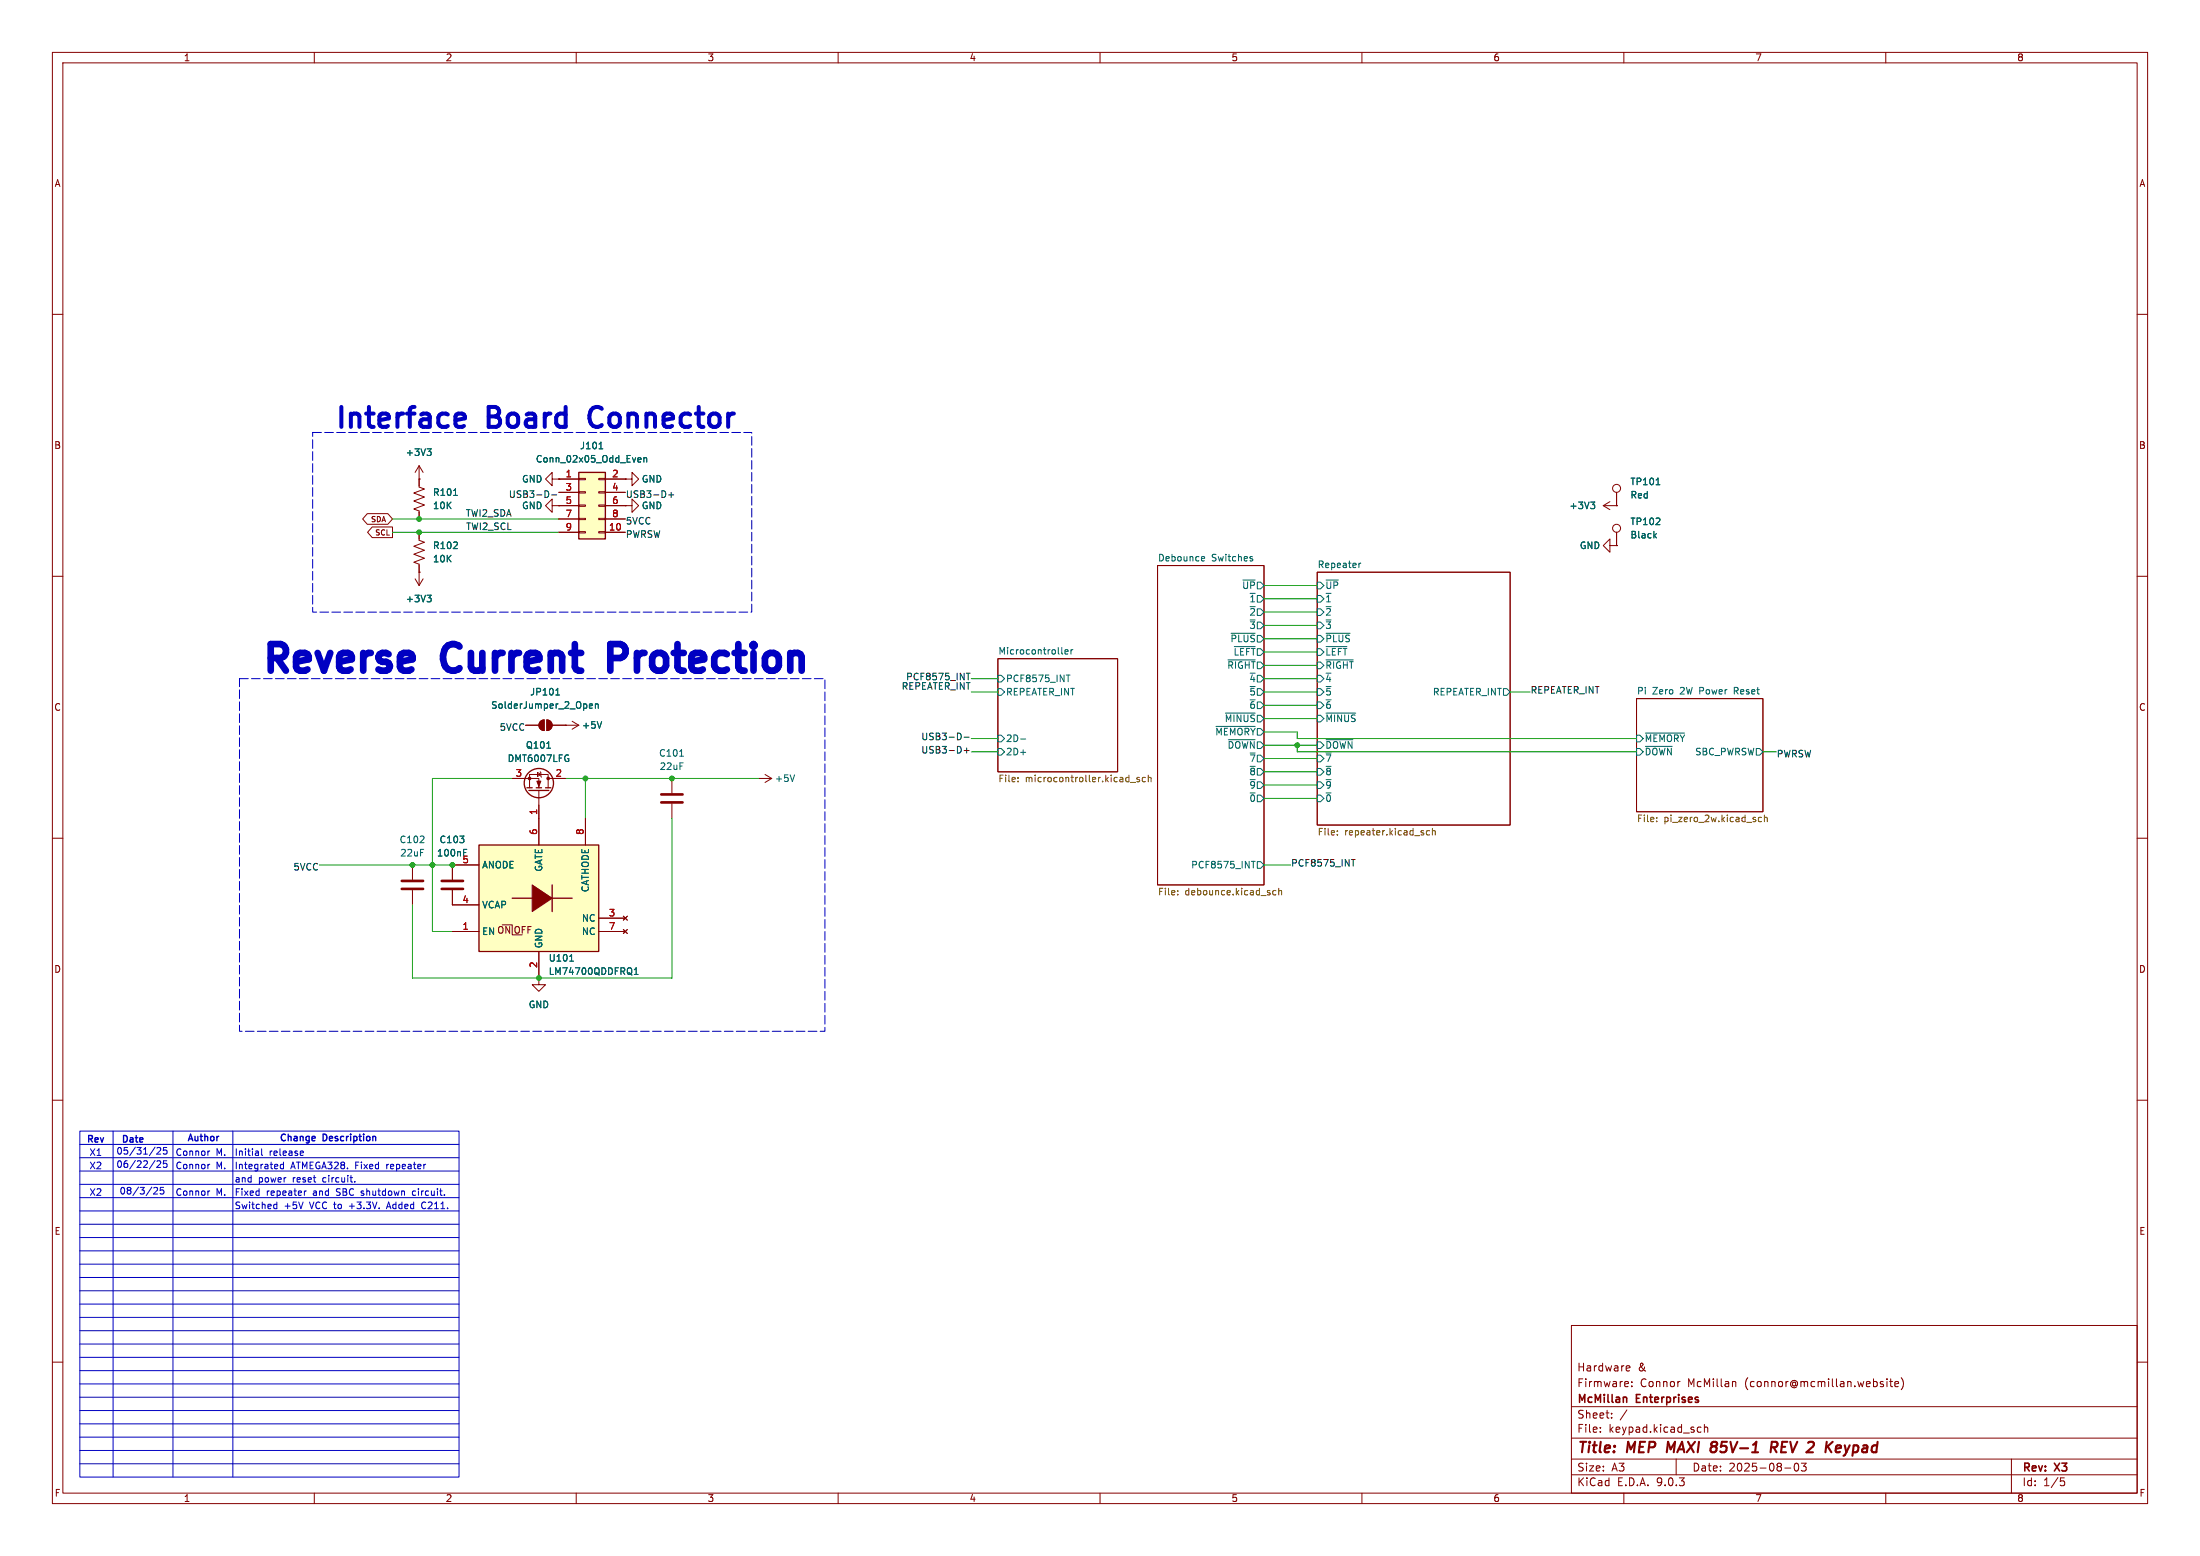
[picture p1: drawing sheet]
<svg xmlns="http://www.w3.org/2000/svg" width="420mm" height="297mm" viewBox="0 0 420 297" stroke-linecap="round" stroke-linejoin="round" font-family="sans-serif">
<g fill="none" stroke="#840000" stroke-width=".19">
<path d="M10 10h400v277h-400zM12 12h396v273h-396zM60 10v2M110 10v2M160 10v2M210 10v2M260 10v2M310 10v2M360 10v2M10 60h2M408 60h2M10 110h2"/>
<path d="M221 108h20.3v60.9h-20.3zM251.5 109.2h36.8v48.3h-36.8zM408 110h2M190.5 125.7h22.9v21.6h-22.9zM312.4 133.4h24.1v21.5h-24.1zM10 160h2M408 160h2M10 210h2M408 210h2M300 253h108v32h-108zM10 260h2M300 278.5h108"/>
<path d="M300 274.5h108M300 268.5h108M305.5 273.2v.2M305.5 272.5v.1M307.7 270.5v.2M307.7 269.8v.1M310.6 269.1l-1.3 1.9M310.7 260.7l.4 .1 .1 .2-.8 .2M310.8 263.8l.1 .2-.7 .2M311.1 261.6l-.4 .1M311.5 264.5v.2M311.5 263.8v.1"/>
<path d="M320 278.5v3M320.6 263.7h.1M324.2 273.3h.5M324.2 272.5h.5M325.4 272.5l.2-.1 .3 .1 .1 .9M325.4 271.9v1.5M330.9 263.7h.3l.2 .2v.8M342.7 279.4l.2-.1a.8 .8 0 0 1 .5 .7 .8 .8 0 0 1-.5 .8l-.2-.2-.2-.4zM343.9 279.3h.9l-.5 .6 .4 .1v.6l-.2 .2-.6-.2M360.2 263.2v.1M360.2 263.7v1M360.7 263.7h.6"/>
<path d="M360.9 263.2v1.3l.4 .2M361.7 264.2l.7-.2v-.2l-.5-.1-.2 .2 .1 .7h.6M362.9 263a1.72 1.72 0 0 1 0 2.3M384 278.5v6.5M408 260h2M60 285v2M110 285v2M160 285v2M210 285v2M260 285v2M300 281.5h108M310 285v2"/>
<path d="M340.7 280.2h1.2M360 285v2M393.4 282.1h.7M393.5 282.7h.4l.3 .2-.2 .6-.5 .1"/>
</g>
<path d="M318.4 275.2l-.2 2M327 276.1h.4M327.1 275.2h.4M327.4 276.1l.2 .1M327.5 277l-.3 .2M327.6 276l-.2 .1M338.1 276.3h.8a.55 .55 0 0 0 .4-.5 .55 .55 0 0 0-.3-.6h-.7l-.3 2M338.6 276.3l.5 .9M350.8 275.9l.6 .1v.3l-.9 .2M351.3 277.1l-.6 .1" fill="none" stroke="#840000" stroke-width=".4"/>
<path d="M310.3 266.7l.2 .2v.8" fill="none" stroke="#840000" stroke-width=".3"/>
<g fill="#fff">
<path d="M368 260.7h.8l1.3 3.4 3.5-4.5 1.4-.9v.3l-4.8 6.2h-.5l-1.1-2.8-.7 3.4h-.9z"/>
<path d="M374.4 262a2.63 2.63 0 0 1 3.8 0l-.6 .5-.5-.4a1.77 1.77 0 0 0-2.2 .5 1.77 1.77 0 0 0 .1 2.3l.9 .2a1.71 1.71 0 0 0 1.3-.5l.5 .5a2.28 2.28 0 0 1-2.4 .7 2.28 2.28 0 0 1-1.6-1.9 2.68 2.68 0 0 1 .7-1.9z"/>
<path d="M377.7 266.7h1.2l-.1 .2h-.4l-.3 1.2h-.2l.3-1.2h-.5z"/>
<path d="M386.9 266.7l.6 .1 .3 .1v.5l-.3 .3 .2 .4h-.2l-.2-.4h-.4l-.1 .4h-.2l.1-.6h.7l.3-.2-.1-.3-.6-.1-.1 .6h-.2z"/>
<path d="M379.1 261.3h.7l1.2 3 2.3-3h.8l-.9 4.5h-.8l.6-3-2 2.5h-.3l-1.1-2.5-.6 3h-.8z"/>
<path d="M373.2 266.7h1l-.1 .2h-.8v.4h.7l-.1 .2h-.7l-.1 .5h.9l-.1 .1h-1z"/>
<path d="M373.3 261.8l-.8 4h-.9l.5-2.5z"/>
<path d="M380 266.7h1l-.1 .2h-.8v.4h.7l-.1 .2h-.7l-.1 .5h.9l-.1 .1h-1z"/>
<path d="M385.3 261.3h.8l-.9 4.5h-.8z"/>
<path d="M387.3 261.3h.9l-.8 3.8h2.3l-.1 .7h-3.2z"/>
<path d="M372.7 260.7l-2.6 3.4z"/>
<path d="M373.4 254.9l1.8 1.4 .4-2.3 .3 2.3 1.9-1.4-1.3 1.9 2.2 .3-2.2 .4 1.3 1.8-1.9-1.3-.3 2.3-.4-2.3-1.8 1.3 1.3-1.8-2.2-.4 2.2-.3z"/>
<path d="M384.6 266.7l.8 .1 .2 .5-.3 .4h-.7l-.1 .4h-.2l.1-.6h.7l.3-.2-.1-.3-.6-.1-.1 .6h-.2z"/>
<path d="M392.8 266.7h1v.2h-.8l-.1 .4h.7v.2h-.7l-.1 .5h.8v.1h-1z"/>
<path d="M382.2 266.7l.7 .1 .3 .1v.5l-.4 .3 .3 .4h-.2l-.3-.4h-.4l-.1 .4h-.2l.2-.6h.7l.2-.2-.1-.3-.5-.1-.1 .6h-.2z"/>
<path d="M389.2 266.7h.2l-.3 1.4h-.2z"/>
<path d="M399.8 261.3h.7l1.9 3.1 .6-3.1h.8l-.9 4.5h-.7l-1.8-3.2-.6 3.2h-.9z"/>
<path d="M391.2 261.3h.8l-.8 3.8h2.4l-.2 .7h-3.1z"/>
<path d="M390.7 266.9l.4-.2 .5 .1-.1 .2-.5-.1-.3 .2 .1 .2 .6 .3v.3l-.2 .2h-.5l-.4-.1 .1-.2 .5 .2 .3-.2v-.2l-.6-.3z"/>
<path d="M396.4 261.3h.9l1.1 4.5h-.9l-.2-1.1h-2.3l-.6 1.1h-.9l1.1-1.7h2.5l-.4-2-1.2 2h-.9z"/>
<path d="M395 266.9l.4-.2 .5 .1-.1 .2-.4-.1-.3 .2 .1 .2 .6 .3v.3l-.2 .2h-.5l-.4-.1 .1-.2 .5 .2 .3-.2-.1-.2-.6-.3z"/>
<path d="M375.4 266.7h.2l.6 1.1 .2-1.1h.2l-.3 1.4h-.1l-.7-1-.2 1h-.2z"/>
</g>
<g fill="none" stroke="#840000" stroke-width=".19">
<path d="M80 91.4v1.6l1 .3-2 .8 2 .8-2 .7 2 .8-2 .8 1 .3v1.6M105.4 96.5v-1.2l-1.3 1.2 1.3 1.3v-1.3h1.3M105.4 91.4v-1.2l-1.3 1.2 1.3 1.3v-1.3h1.3M106.7 96.5h.1M106.7 91.4h.1M119.4 96.5h1.2v-1.2l1.3 1.2-1.3 1.3v-1.3M119.4 96.5h.1M119.4 91.4h1.2v-1.2l1.3 1.2-1.3 1.3v-1.3M119.4 91.4h.1M221 108h20.3v60.9h-20.3zM251.5 109.2h36.8v48.3h-36.8zM307.3 104.1v-1.2l-1.2 1.2 1.2 1.3v-1.3h1.3"/>
<path d="M308.6 104.1h.1M308.6 101.6v2.5M107.9 138.4h.1M107.9 138.4h2.6M109.2 137.7l1.3 .7M110.5 138.4l-1.3 .8M190.5 125.7h22.9v21.6h-22.9zM312.4 133.4h24.1v21.5h-24.1zM97.8 148.6h5.1v1.8M101.1 150.4v-2.6h3.5v2.6M102.6 147.4l.7 .4-.7 .4zM102.9 150.9v5.3"/>
<path d="M103.1 147.3l.3 1M104.6 148.6h3.3"/>
<circle cx="308.6" cy="100.8" r=".76"/>
</g>
<g fill="none" stroke="#006464" stroke-width=".19">
<path d="M86.6 94.6h.7M229.5 106.2l.4 .1 .1 .2-.6 .2M229.9 107l-.4 .1M237.3 110.7h2.3M238.8 106.7h.3l.1 .2-.5 .2M238.8 106.2l.3 .1M251.5 113.7h.6l.6 .6-.6 .6h-.6zM251.5 116.2h.6l.6 .6-.6 .7h-.6zM251.5 118.7h.6l.6 .7-.6 .6h-.6zM251.5 111.1h.6l.6 .7-.6 .6h-.6zM253.1 110.7h2.4M259.4 107.5v.8"/>
<path d="M259.8 107.5l-.4 .2M315.9 102.2l.3 .5M316.2 101.8l-.5 .5M114.9 137.7l-.5 1.3M190.5 131.4h.6l.7 .7-.7 .6h-.6zM190.5 128.9h.6l.7 .6-.7 .7h-.6zM202.7 124.7l.2 .2M203.3 124.4l.6-.1-.1-.2-.3-.1-.2 .2 .1 .6h.4M203.6 128.8h.7M203.9 128.8v1.3M204.4 124v.9M204.8 124l-.4 .3"/>
<path d="M232.1 138.7h7.5M233.9 136.1h5.7M234.4 126h5.2M235 120.9h4.6M235.6 123.4h4M251.5 126.4h.6l.6 .6-.6 .6h-.6zM251.5 121.3h.6l.6 .6-.6 .7h-.6zM251.5 123.8h.6l.6 .7-.6 .6h-.6zM251.5 136.5h.6l.6 .7-.6 .6h-.6zM251.5 131.4h.6l.6 .7-.6 .6h-.6zM251.5 128.9h.6l.6 .6-.6 .7h-.6zM251.5 134h.6l.6 .6-.6 .7h-.6z"/>
<path d="M253.1 120.9h4.6M253.1 123.4h4M253.1 126h5.2M253.1 136.1h5.7M287 131.4h.7l.6 .7-.6 .6h-.7zM314.1 139.9h7.5M104.4 142.8h.7M108.3 144.8h.3v.4l-.3 .2M108.4 144.1h.1M190.5 140.3h.6l.7 .7-.7 .6h-.6zM190.5 142.9h.6l.7 .6-.7 .6h-.6zM194.8 141.1h1"/>
<path d="M194.8 143.6h1M234.5 141.2h5.1M251.5 144.1h.6l.6 .7-.6 .6h-.6zM251.5 146.7h.6l.6 .6-.6 .7h-.6zM251.5 141.6h.6l.6 .6-.6 .7h-.6zM251.5 151.8h.6l.6 .6-.6 .6h-.6zM251.5 149.2h.6l.6 .7-.6 .6h-.6zM253.1 141.2h5.2M312.4 140.3h.7l.6 .7-.6 .6h-.7zM312.4 142.9h.7l.6 .6-.6 .6h-.7zM314.1 142.5h5.1M335.3 142.9h.6l.6 .6-.6 .6h-.6z"/>
<path d="M238.9 164.4h.7M239.3 164.4v1.3M240 164.5h.7l.6 .6-.6 .6h-.7z"/>
</g>
<g fill="none" stroke="#725600" stroke-width=".19">
<path d="M194.3 149.1v.1M194.3 148.4v.2M215.8 149.3h1M217.5 148.4h-.3l-.2 .2 .1 .1 .4 .2v.3h-.5M218.7 148.4h-.4l-.2 .2 .1 .6h.5M219.2 148.5l.2-.1h.3v.8M219.2 148v1.2M255.3 159.3v.1M255.3 158.6v.1M272.9 158.6l-.4-.1-.2 .3 .1 .5h.5M273.5 158.7l.1-.2 .3 .1 .1 .8M273.5 158.1v1.3"/>
<path d="M316.3 156.7v.1M316.3 156.1v.1M336.3 156.1l-.4-.1-.2 .2 .1 .6h.5M336.8 156.1l.2-.1 .3 .1 .1 .7M336.8 155.6v1.2M224.8 170.7v.1M224.8 170v.2M243.6 170h-.4l-.2 .2 .1 .6h.5M244.1 170.1l.2-.1h.3l.1 .8M244.1 169.5v1.3"/>
</g>
<g fill="none" stroke="#840000" stroke-width=".25">
<path d="M100.6 150.4h1M101 150.9h3.8M102.4 150.4h1M104.1 150.4h1.1"/>
<circle cx="102.9" cy="149.5" r="2.79"/>
</g>
<g fill="#840000" stroke="#840000" stroke-width=".19">
<path d="M102.5 149.1h.8l-.4 1z"/>
<circle cx="104.6" cy="148.6" r=".25"/>
<circle cx="101.1" cy="148.6" r=".25"/>
</g>
<path d="M110.5 90.2h5.1v12.7h-5.1z" fill="#ffffc2"/>
<path d="M110.5 90.2h5.1v12.7h-5.1z" fill="none" stroke="#840000" stroke-width=".25"/>
<g fill="none" stroke="#840000" stroke-width=".19">
<path d="M80 91.4h.1M80 88.9l-.8 1.3M80 88.9l.8 1.3M80 88.9v2.5M106.7 91.4h3.8M106.7 94h3.8M106.7 96.5h3.8M106.7 99.1h3.8M110.5 91.3h1.3v.3h-1.3zM110.5 93.9h1.3v.2h-1.3zM110.5 96.4h1.3v.2h-1.3zM110.5 98.9h1.3v.3h-1.3z"/>
<path d="M114.3 91.3h1.3v.3h-1.3zM114.3 93.9h1.3v.2h-1.3zM114.3 96.4h1.3v.2h-1.3zM114.3 98.9h1.3v.3h-1.3zM115.6 91.4h3.8M115.6 94h3.8M115.6 96.5h3.8M115.6 99.1h3.8M306.1 96.5h2.5M306.1 96.5l1.2 .8M307.3 95.8l-1.2 .7M308.6 96.5h.1"/>
<path d="M308.6 94v2.5M79.2 110.5l.8 1.3M80 109.2h.1M80 101.6v1.5l1 .4-2 .8 2 .7-2 .8 2 .8-2 .7 1 .4v4.1M80.8 110.5l-.8 1.3M106.7 101.6h3.8M110.5 101.5h1.3v.2h-1.3zM114.3 101.5h1.3v.2h-1.3zM115.6 101.6h3.8M102.9 186.7v1.3h1.2l-1.2 1.2-1.3-1.2h1.3M102.9 186.7h.1"/>
<circle cx="308.6" cy="93.2" r=".76"/>
</g>
<path d="M81.5 85.7h.8l-.4 .5M82.1 86.2l.2 .2v.3l-.2 .2M114.4 85.7h.7M122 87.4h.3l.1 .3-.6 .1M122.3 88.1l-.3 .1M122.9 87.5l.2-.1h.3l.1 .8M122.9 87.4v.8M303.7 95.8h.7l-.4 .5M304.2 96.3l.2 .3v.3l-.2 .2M316.2 92.5h.7M81.5 113.6h.8l-.4 .5M82.1 114.1l.2 .2v.3l-.2 .3" fill="none" stroke="#006464" stroke-width=".19"/>
<path d="M91.4 161.3h22.9v20.3h-22.9z" fill="#ffffc2"/>
<g fill="none" stroke="#840000" stroke-width=".19">
<path d="M70.1 98h3.9l.9 1.1-.9 1h-3.9l-.9-1zM80 91.4h.1M80 91.4v1.3M80 97.8v1.3M106.7 96.5h.1M106.7 91.4h.1M106.7 91.4h3.8M106.7 94h3.8M106.7 96.5h3.8M106.7 99.1h3.8M115.6 91.4h3.8M115.6 94h3.8"/>
<path d="M115.6 96.5h3.8M115.6 99.1h3.8M119.4 96.5h.1M119.4 91.4h.1M308.6 96.5h.1M308.6 94v2.5M71.1 100.6h3.8v2h-3.8l-.9-1zM80 109.2h.1M80 101.6v1.3M80 108v1.2M106.7 101.6h3.8M115.6 101.6h3.8"/>
<path d="M308.6 104.1h.1M308.6 101.6v2.5M100.3 138.4h2.6M103.2 137.7l.7-.3v2a1.02 1.02 0 0 1-.9-.6 1.02 1.02 0 0 1 .2-1.1zM104.4 137.4a1.02 1.02 0 0 1 1 1 1.02 1.02 0 0 1-1 1zM105.4 138.4h2.5M107.9 138.4h.1M97.8 148.6h2.5M102.9 153.7v7.6M105.4 148.6h2.5M111.8 156.2v5.1M128.3 148.6v2.8"/>
<path d="M128.3 153.4v2.8M144.8 148.6h.1M144.8 148.6h2.5M146 147.8l1.3 .8M147.3 148.6l-1.3 .8M78.7 165.1v2.8M78.7 169.9v2.8M86.4 169.9v2.8h5M86.4 177.8h5M91.4 165.1h-5v2.8M95.9 176.5h1.9v1.9h1.9M114.3 177.8h5.1"/>
<path d="M114.3 175.3h5.1M119 174.9l.8 .7M119 177.4l.8 .8M119.8 174.9l-.8 .7M119.8 177.4l-.8 .8M102.9 186.7h.1M102.9 181.6v5.1"/>
</g>
<path d="M91.4 161.3h22.9v20.3h-22.9zM97.8 171.5h11.4M105.4 168.9v5.1" fill="none" stroke="#840000" stroke-width=".25"/>
<g fill="#840000" stroke="#840000" stroke-width=".19">
<path d="M101.6 168.9l3.8 2.6-3.8 2.5z"/>
<path d="M103.2 137.7l.7-.3v2a1.02 1.02 0 0 1-.9-.6 1.02 1.02 0 0 1 .2-1.1z"/>
<path d="M104.4 137.4a1.02 1.02 0 0 1 1 1 1.02 1.02 0 0 1-1 1z"/>
</g>
<g fill="none" stroke="#006464" stroke-width=".19">
<path d="M81.5 85.7h.8l-.4 .5M82.1 86.2l.2 .2v.3l-.2 .2M86.6 94.6h.7M114.4 85.7h.7M122 87.4h.3l.1 .3-.6 .1M122.3 88.1l-.3 .1M122.9 87.5l.2-.1h.3l.1 .8M122.9 87.4v.8M303.7 95.8h.7l-.4 .5M304.2 96.3l.2 .3v.3l-.2 .2M316.2 92.5h.7M81.5 113.6h.8l-.4 .5"/>
<path d="M82.1 114.1l.2 .2v.3l-.2 .3M315.9 102.2l.3 .5M316.2 101.8l-.5 .5M112.5 134.8l.6-.1v-.3h-.4l-.2 .1 .1 .6h.5M113.7 134.5l.1-.1h.3l.1 .8M113.7 134.4v.8M114.9 137.7l-.5 1.3M104.4 142.8h.7M108.3 144.8h.3v.4l-.3 .2M108.4 144.1h.1M129.8 144.3h.7M151.7 147.9l-.4 1.3"/>
<path d="M88.5 162.7h.4M88.5 162.1h.6M108.8 183.5h.7M121.1 186h.7M121.1 185.1l.4-.4v1.3"/>
</g>
<path d="M126.2 151.6h4.1M126.2 153.2h4.1M76.7 168.1h4.1M76.7 169.7h4.1M84.3 168.1h4.1M84.3 169.7h4.1" fill="none" stroke="#840000" stroke-width=".51"/>
<path d="M104.6 93.9l.2 .3-.2 .6M105.3 94.5h1M127.6 94.5h1M128.1 94v1M184.5 128.5h.7M184.8 128.5v1.3M183.4 140.1l.1 .4-.1 .5M184 140.7h1M184 143.3h1M184.5 142.8v.9M258 164.1h.7M258.3 164.1v1.2" fill="none" stroke="#0f0f0f" stroke-width=".19"/>
<g fill="none" stroke="#0000c2" stroke-width=".19">
<path d="M15.2 215.9h72.4v66h-72.4zM15.2 218.4h72.4M21.6 215.9v66M29.6 219l-1.1 1.6M30 219.1l.4-.1 .3 .4-.8 .9h.8M31.8 219h-.6v.6l.2-.1 .4 .1 .1 .1-.1 .5-.1 .1-.5-.1M33 215.9v66M40 219.7l-.2 .1M44.4 215.9v66M49.3 219.8v.7M49.9 219.3v1.1l.2 .1M57.5 219.7l.4 .1v.2l-.6 .1"/>
<path d="M15.2 226.1h72.4M15.2 236.2h72.4M15.2 238.8h72.4M15.2 228.6h72.4M15.2 231.1h72.4M15.2 233.7h72.4M15.2 223.5h72.4M15.2 221h72.4M29.4 226.8l.4-.2 .3 .4-.8 .9h.8M29.6 221.5l-1.1 1.6M30 221.7l.4-.1 .3 .3-.8 .9h.8M31.2 226.6h-.6v.6l.1-.1 .5 .1 .1 .2-.1 .4-.2 .1-.4-.1"/>
<path d="M31.8 221.6h-.6v.6l.2-.2 .4 .1 .1 .2-.1 .4-.1 .1-.5-.1M40 222.2l-.2 .1M40 227.3l-.2 .1M49.3 220.5h-.1M49.3 220l-.1 .1M52.4 230.6h.4M52.4 229.9h.4M52.8 229.4v1.3M54.1 222.3l-.3-.1-.3 .3 .1 .5h.5M54.1 221.8v1.3M57.9 220.5h-.4M58.1 227.3v.9"/>
<path d="M58.5 227.3l-.4 .3M67.7 225.5v.1M73.9 230.3h.6M74.2 229.4l-.4 1.3M79 227.3l-.3 .3v.3l.3 .3M80.9 229.4a.68 .68 0 0 0-.4 .7 .68 .68 0 0 0 .4 .6M81.2 222.2h.1M15.2 248.9h72.4M15.2 243.8h72.4M15.2 256.5h72.4M15.2 246.4h72.4M15.2 254h72.4"/>
<path d="M15.2 251.5h72.4M15.2 259.1h72.4M15.2 241.3h72.4M15.2 261.6h72.4M15.2 269.2h72.4M15.2 264.2h72.4M15.2 279.4h72.4M15.2 276.9h72.4M15.2 274.3h72.4M15.2 271.8h72.4M15.2 266.7h72.4"/>
</g>
<g fill="none" stroke="#009600" stroke-width=".19">
<path d="M74.9 99.1h31.8M74.9 101.6h31.8M241.3 119.4h10.2M241.3 114.3h10.2M241.3 111.8h10.2M241.3 116.8h10.2M185.4 132.1h5.1M185.4 129.5h5.1M241.3 134.6h10.2M241.3 139.7h6.3v1.3h64.8M241.3 137.2h10.2M241.3 132.1h10.2"/>
<path d="M241.3 127h10.2M241.3 124.5h10.2M241.3 121.9h10.2M241.3 129.5h10.2M288.3 132.1h3.8M97.8 148.6h-15.3v29.2h3.9M107.9 148.6h36.9M111.8 148.6v7.6M128.3 156.2v30.5h-49.6v-14M185.4 143.5h5.1M185.4 141h5.1M241.3 144.8h10.2"/>
<path d="M241.3 142.2h10.2M241.3 147.3h10.2M241.3 149.9h10.2M241.3 152.4h10.2M247.6 142.2v1.3h64.8M336.5 143.5h2.6M61 165.1h25.4M241.3 165.1h5.1"/>
</g>
<path d="M87.1 79.1l.4-.2h.7l.4 .2 .2 .8-1.9 .3M87.1 81.3l.4 .2h.7l.4-.2" fill="none" stroke="#0000c2" stroke-width=".76"/>
<path d="M116.5 125.6h1.9M118.4 122.9h-1.9v5.1" fill="none" stroke="#0000c2" stroke-width="1.3"/>
<path d="M59.7 82.6h83.8v34.2h-83.8zM45.7 129.5h111.8v67.4h-111.8z" fill="none" stroke="#0000c2" stroke-width=".19" stroke-dasharray="1.7 .6"/>
<g fill="#009600" stroke="#009600" stroke-width=".19">
<circle cx="111.8" cy="148.6" r=".46"/>
<circle cx="80" cy="101.6" r=".46"/>
<circle cx="80" cy="99.1" r=".46"/>
<circle cx="247.6" cy="142.2" r=".46"/>
<circle cx="86.4" cy="165.1" r=".46"/>
<circle cx="128.3" cy="148.6" r=".46"/>
<circle cx="82.5" cy="165.1" r=".46"/>
<circle cx="78.7" cy="165.1" r=".46"/>
<circle cx="102.9" cy="186.7" r=".46"/>
</g>
<g font-size="7.1" fill="#0000c2">
<text x="49.1" y="130.2">Reverse</text>
<text x="119.5" y="130.2">Protection</text>
</g>
<text font-size="7.1" fill="#006464" x="85" y="130.2">Current</text>
<g font-size="5.3" fill="#0000c2">
<text x="63.5" y="82.8">Interface</text>
<text x="93.1" y="82.8">Board</text>
<text x="114.1" y="82.8">Connector</text>
</g>
<g font-size="2.8" fill="#840000">
<text x="301" y="277.9">Title:</text>
<text x="310.6" y="277.9">MEP</text>
<text x="319.1" y="277.9">MAXI</text>
<text x="328.2" y="277.9">85V-1</text>
<text x="340.5" y="277.9">REV 2</text>
<text x="352.6" y="277.9">Keypad</text>
</g>
<g font-size="2.1" fill="#840000">
<text x="301" y="262">Hardware</text>
<text x="312.6" y="262">&amp;</text>
<text x="301" y="268.2">McMillan</text>
<text x="301" y="265">Firmware:</text>
<text x="312.4" y="268.2">Enterprises</text>
<text x="313.1" y="265">Connor</text>
<text x="322.2" y="265">McMillan</text>
<text x="333.2" y="265">(connor@mcmillan.website)</text>
<text x="301" y="273.7">File:</text>
<text x="301" y="271">Sheet:</text>
<text x="307.1" y="273.7">keypad.kicad_sch</text>
<text x="301" y="281.1">Size:</text>
<text x="307.6" y="281.1">A3</text>
<text x="323" y="281.1">Date:</text>
<text x="330" y="281.1">2025-08-03</text>
<text x="386" y="281.3">Rev:</text>
<text x="392.4" y="281.3">X3</text>
<text x="301" y="283.9">KiCad</text>
<text x="308.7" y="283.9">E.D.A.</text>
<text x="316.3" y="283.9">9.0.3</text>
<text x="386" y="283.9">Id:</text>
<text x="390.1" y="283.9">1/5</text>
</g>
<g font-size="1.8" fill="#840000">
<text x="35" y="11.9">1</text>
<text x="85" y="11.9">2</text>
<text x="135" y="11.9">3</text>
<text x="185" y="11.9">4</text>
<text x="235" y="11.9">5</text>
<text x="285" y="11.9">6</text>
<text x="335" y="11.9">7</text>
<text x="385" y="11.9">8</text>
<text x="10.3" y="35.9">A</text>
<text x="408.3" y="35.9">A</text>
<text x="10.3" y="85.9">B</text>
<text x="408.2" y="85.9">B</text>
<text x="10.3" y="135.9">C</text>
<text x="408.2" y="135.9">C</text>
<text x="91.9" y="178.7">EN ON OFF</text>
<text x="10.3" y="185.9">D</text>
<text x="408.2" y="185.9">D</text>
<text x="10.3" y="235.9">E</text>
<text x="408.3" y="235.9">E</text>
<text x="10.3" y="285.9">F</text>
<text x="35" y="286.9">1</text>
<text x="85" y="286.9">2</text>
<text x="135" y="286.9">3</text>
<text x="185" y="286.9">4</text>
<text x="235" y="286.9">5</text>
<text x="285" y="286.9">6</text>
<text x="335" y="286.9">7</text>
<text x="385" y="286.9">8</text>
<text x="408.3" y="285.9">F</text>
</g>
<g font-size="1.8" fill="#006464">
<text x="77.4" y="87.2">+3V3</text>
<text x="102.2" y="88.5">Conn_02x05_Odd_Even</text>
<text x="110.6" y="86">J101</text>
<text x="82.6" y="94.8">R101</text>
<text x="99.6" y="92.3">GND</text>
<text x="122.4" y="92.3">GND</text>
<text x="311.2" y="92.8">TP101</text>
<text x="311.2" y="95.4">Red</text>
<text x="82.6" y="97.4">10K</text>
<text x="99.6" y="97.4">GND</text>
<text x="122.4" y="97.4">GND</text>
<text x="299.5" y="97.4">+3V3</text>
<text x="311.2" y="100.4">TP102</text>
<text x="82.6" y="105">R102</text>
<text x="82.6" y="107.5">10K</text>
<text x="221" y="107.2">Debounce</text>
<text x="231.3" y="107.2">Switches</text>
<text x="301.5" y="105">GND</text>
<text x="311.2" y="103">Black</text>
<text x="237" y="112.6">~{UP}</text>
<text x="251.5" y="108.5">Repeater</text>
<text x="252.9" y="112.6">~{UP}</text>
<text x="77.4" y="115.2">+3V3</text>
<text x="238.4" y="115.2">~{1}</text>
<text x="238.4" y="117.7">~{2}</text>
<text x="252.9" y="115.2">~{1}</text>
<text x="252.9" y="117.7">~{2}</text>
<text x="190.5" y="125">Microcontroller</text>
<text x="234.8" y="122.8">~{PLUS}</text>
<text x="235.4" y="125.3">~{LEFT}</text>
<text x="238.4" y="120.2">~{3}</text>
<text x="252.9" y="122.8">~{PLUS}</text>
<text x="252.9" y="125.3">~{LEFT}</text>
<text x="252.9" y="120.2">~{3}</text>
<text x="192" y="130.4">PCF8575_INT</text>
<text x="234.2" y="127.9">~{RIGHT}</text>
<text x="238.4" y="130.4">~{4}</text>
<text x="252.9" y="127.9">~{RIGHT}</text>
<text x="252.9" y="130.4">~{4}</text>
<text x="93.7" y="135.5">SolderJumper_2_Open</text>
<text x="101.1" y="132.9">JP101</text>
<text x="192" y="132.9">REPEATER_INT</text>
<text x="238.4" y="135.5">~{6}</text>
<text x="238.4" y="132.9">~{5}</text>
<text x="252.9" y="132.9">~{5}</text>
<text x="252.9" y="135.5">~{6}</text>
<text x="273.4" y="132.9">REPEATER_INT</text>
<text x="312.4" y="132.6">Pi</text>
<text x="315.5" y="132.6">Zero</text>
<text x="320.9" y="132.6">2W Power</text>
<text x="331.5" y="132.6">Reset</text>
<text x="100.3" y="143.1">Q101</text>
<text x="111" y="139.3">+5V</text>
<text x="192" y="141.8">2D-</text>
<text x="231.9" y="140.6">~{MEMORY}</text>
<text x="233.7" y="138">~{MINUS}</text>
<text x="234.3" y="143.1">~{DOWN}</text>
<text x="252.9" y="138">~{MINUS}</text>
<text x="252.9" y="143.1">~{DOWN}</text>
<text x="313.9" y="141.8">~{MEMORY}</text>
<text x="96.8" y="145.6">DMT6007LFG</text>
<text x="125.7" y="144.6">C101</text>
<text x="125.8" y="147.2">22uF</text>
<text x="147.8" y="149.5">+5V</text>
<text x="192" y="144.4">2D+</text>
<text x="238.4" y="148.2">~{8}</text>
<text x="238.4" y="145.6">~{7}</text>
<text x="252.9" y="145.6">~{7}</text>
<text x="252.9" y="148.2">~{8}</text>
<text x="313.9" y="144.4">~{DOWN}</text>
<text x="323.5" y="144.4">SBC_PWRSW</text>
<text x="238.4" y="153.3">~{0}</text>
<text x="238.4" y="150.7">~{9}</text>
<text x="252.9" y="153.3">~{0}</text>
<text x="252.9" y="150.7">~{9}</text>
<text x="76.2" y="161.1">C102</text>
<text x="83.8" y="161.1">C103</text>
<text x="76.3" y="163.7">22uF</text>
<text x="83.3" y="163.7">100nF</text>
<text x="91.9" y="166">ANODE</text>
<text x="103.7" y="166.5" transform="rotate(-90 103.7 166.5)">GATE</text>
<text x="227.3" y="166">PCF8575_INT</text>
<text x="91.9" y="173.6">VCAP</text>
<text x="112.6" y="170.4" transform="rotate(-90 112.6 170.4)">CATHODE</text>
<text x="91.9" y="178.7">EN</text>
<text x="111" y="176.1">NC</text>
<text x="111" y="178.7">NC</text>
<text x="103.7" y="181.1" transform="rotate(-90 103.7 181.1)">GND</text>
<text x="104.7" y="183.7">U101</text>
<text x="104.7" y="186.3">LM74700QDDFRQ1</text>
<text x="100.8" y="192.6">GND</text>
</g>
<g font-size="1.8" fill="#0f0f0f">
<text x="97" y="95.4">USB3-D-</text>
<text x="119.4" y="95.4">USB3-D+</text>
<text x="88.8" y="98.7">TWI2_SDA</text>
<text x="88.9" y="101.3">TWI2_SCL</text>
<text x="119.4" y="100.4">5VCC</text>
<text x="119.4" y="103">PWRSW</text>
<text x="172" y="131.7">REPEATER_INT</text>
<text x="172.9" y="130.1">PCF8575_INT</text>
<text x="292.1" y="132.6">REPEATER_INT</text>
<text x="95.3" y="139.8">5VCC</text>
<text x="175.8" y="141.5">USB3-D-</text>
<text x="175.8" y="144">USB3-D+</text>
<text x="339.1" y="144.9">PWRSW</text>
<text x="55.9" y="166.5">5VCC</text>
<text x="246.4" y="165.6">PCF8575_INT</text>
</g>
<g font-size="1.8" fill="#a90000">
<text x="107.9" y="91.2">1</text>
<text x="107.9" y="93.7">3</text>
<text x="116.8" y="91.2">2</text>
<text x="116.8" y="93.7">4</text>
<text x="107.9" y="96.3">5</text>
<text x="107.9" y="98.8">7</text>
<text x="107.9" y="101.3">9</text>
<text x="116.2" y="101.3">10</text>
<text x="116.8" y="96.3">6</text>
<text x="116.8" y="98.8">8</text>
<text x="98.4" y="148.3">3</text>
<text x="106" y="148.3">2</text>
<text x="102.6" y="155.6" transform="rotate(-90 102.6 155.6)">1</text>
<text x="102.6" y="159.5" transform="rotate(-90 102.6 159.5)">6</text>
<text x="111.5" y="159.5" transform="rotate(-90 111.5 159.5)">8</text>
<text x="88.2" y="164.8">5</text>
<text x="88.2" y="172.5">4</text>
<text x="88.2" y="177.5">1</text>
<text x="116.1" y="175">3</text>
<text x="116.1" y="177.5">7</text>
<text x="102.6" y="184.9" transform="rotate(-90 102.6 184.9)">2</text>
</g>
<g font-size="1.8" fill="#725600">
<text x="190.5" y="149.6">File:</text>
<text x="195.7" y="149.6">microcontroller.kicad_sch</text>
<text x="251.5" y="159.8">File:</text>
<text x="256.7" y="159.8">repeater.kicad_sch</text>
<text x="312.4" y="157.3">File:</text>
<text x="317.6" y="157.3">pi_zero_2w.kicad_sch</text>
<text x="221" y="171.2">File:</text>
<text x="226.2" y="171.2">debounce.kicad_sch</text>
</g>
<g font-size="1.8" fill="#0000c2">
<text x="16.4" y="218.4">Rev</text>
<text x="17" y="220.8">X1</text>
<text x="22.1" y="220.6">05/31/25</text>
<text x="23" y="218.4">Date</text>
<text x="33.4" y="220.8">Connor</text>
<text x="35.6" y="218.2">Author</text>
<text x="41.2" y="220.8">M.</text>
<text x="44.7" y="220.8">Initial</text>
<text x="51.4" y="220.8">release</text>
<text x="53.2" y="218.2">Change</text>
<text x="61.6" y="218.2">Description</text>
<text x="17" y="223.4">X2</text>
<text x="22.1" y="223.1">06/22/25</text>
<text x="33.4" y="223.4">Connor</text>
<text x="41.2" y="223.4">M.</text>
<text x="44.7" y="225.9">and</text>
<text x="44.7" y="223.4">Integrated</text>
<text x="49.3" y="225.9">power</text>
<text x="55.5" y="223.4">ATMEGA328.</text>
<text x="56" y="225.9">reset</text>
<text x="61.9" y="225.9">circuit.</text>
<text x="67.9" y="223.4">Fixed</text>
<text x="74" y="223.4">repeater</text>
<text x="17" y="228.5">X2</text>
<text x="22.7" y="228.2">08/3/25</text>
<text x="33.4" y="228.5">Connor</text>
<text x="41.2" y="228.5">M.</text>
<text x="44.7" y="231">Switched</text>
<text x="44.7" y="228.5">Fixed</text>
<text x="50.8" y="228.5">repeater</text>
<text x="54.2" y="231">+5V</text>
<text x="59.3" y="231">VCC to</text>
<text x="59.9" y="228.5">and</text>
<text x="64.5" y="228.5">SBC</text>
<text x="67.1" y="231">+3.3V.</text>
<text x="69.4" y="228.5">shutdown</text>
<text x="74.6" y="231">Added</text>
<text x="79.4" y="228.5">circuit.</text>
<text x="81.4" y="231">C211.</text>
</g>
<g font-size="1.4" fill="#840000">
<text x="70.7" y="99.9">SDA</text>
<text x="71.5" y="102.4">SCL</text>
</g>
</svg>
